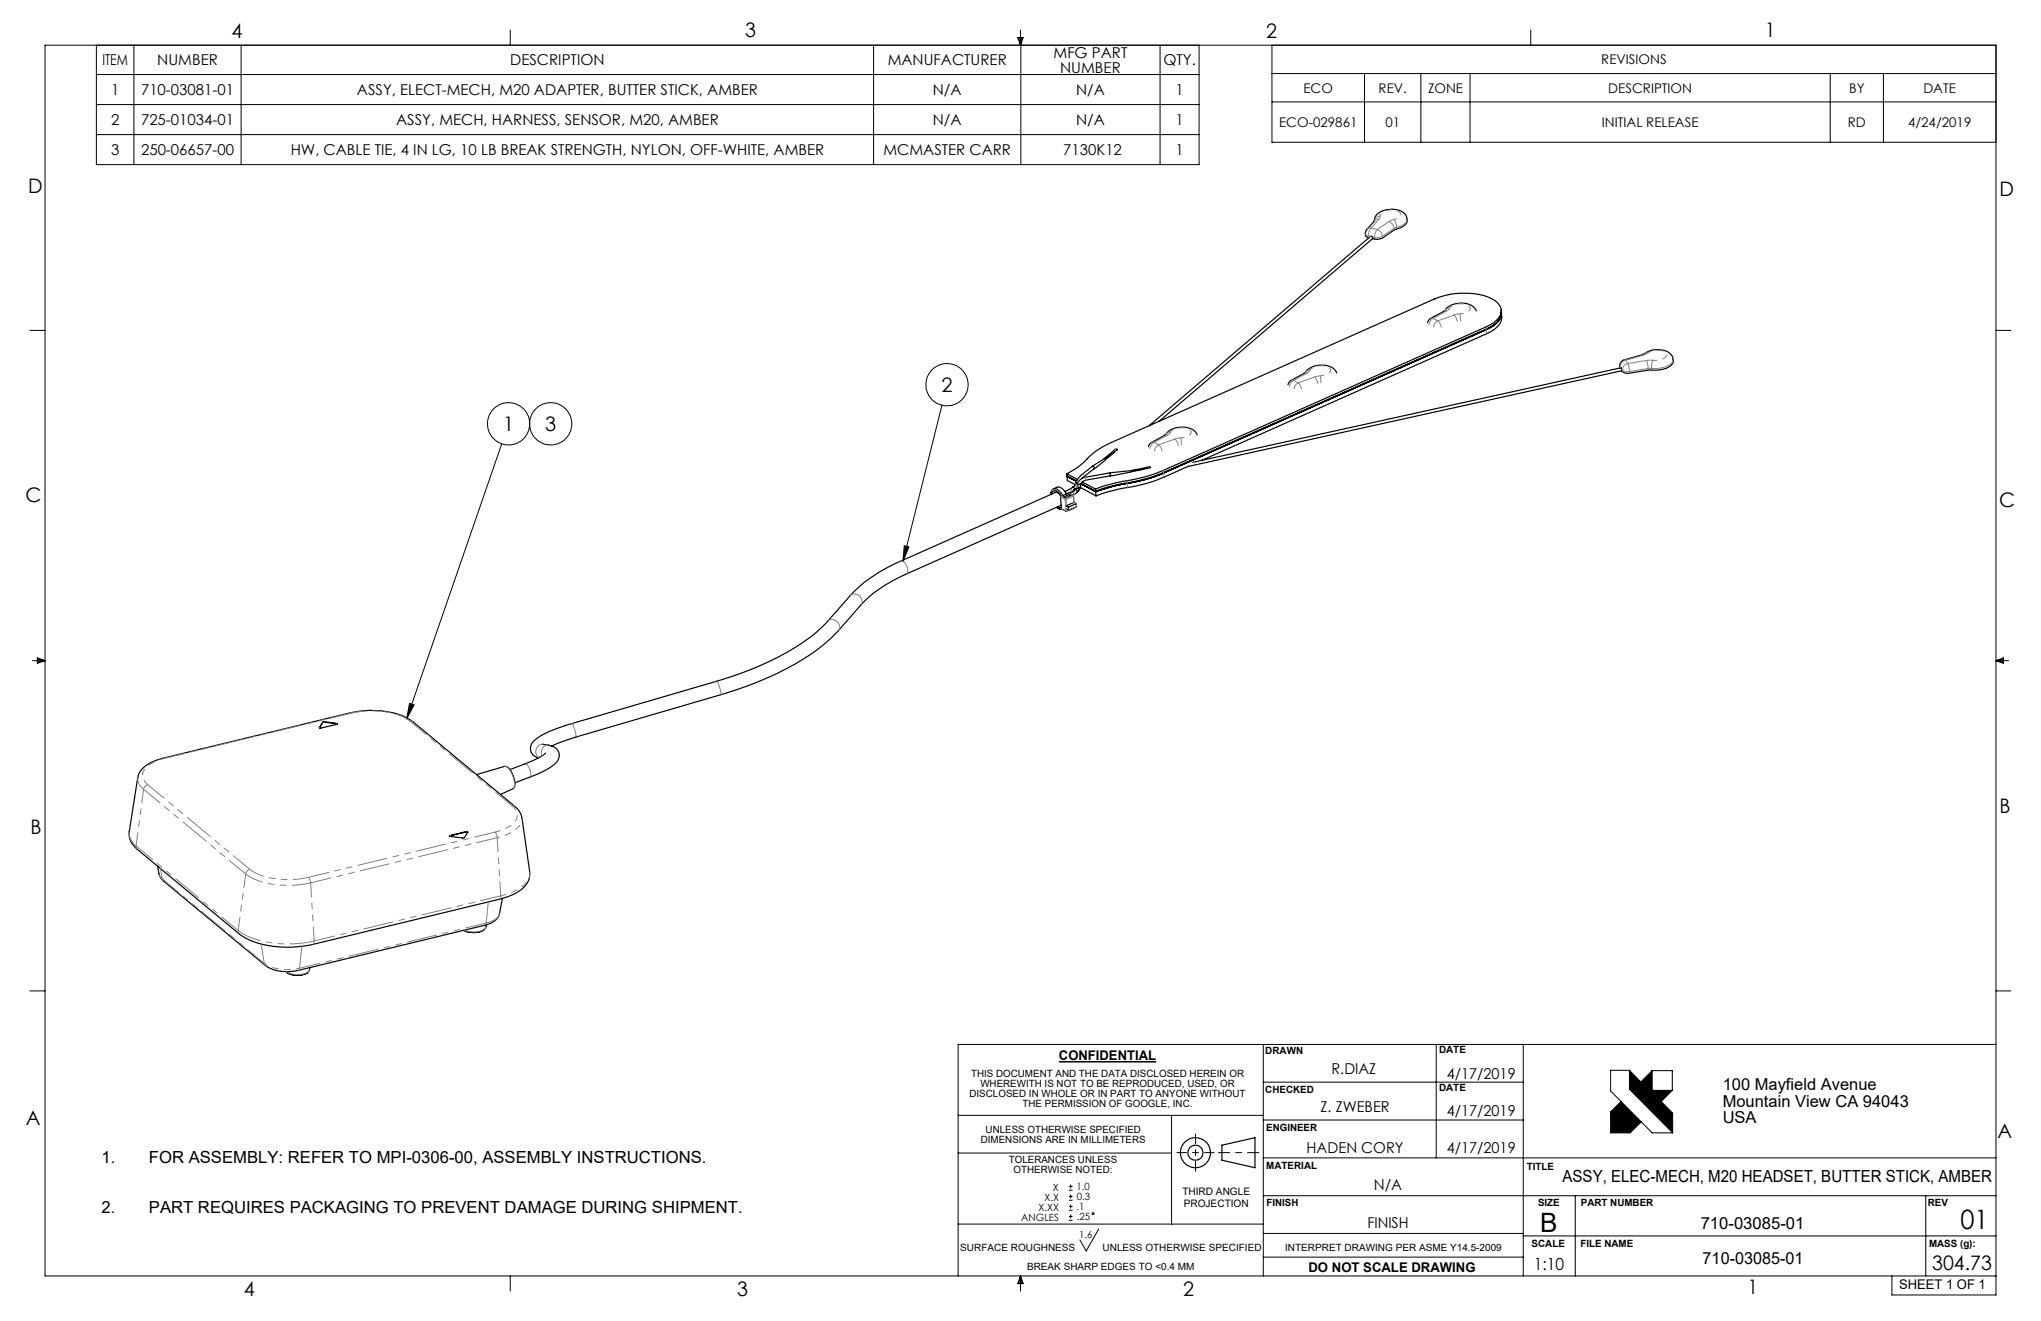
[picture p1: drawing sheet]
<svg xmlns="http://www.w3.org/2000/svg" width="432mm" height="279mm" viewBox="0 0 432 279" stroke-linecap="round" stroke-linejoin="round" font-family="sans-serif">
<g fill="none" stroke="#000" stroke-width=".25">
<path d="M290.4 50.4l-.1-.3-.4-.1-46.8 40M290.4 50.5l-45.2 38.6M290.4 50.4v.1M290.9 46.7l-1.7 1.8-.3 .6a.81 .81 0 0 0 .7 1.2M297.7 46.4a2.29 2.29 0 0 0-2.5-2.1 4.4 4.4 0 0 0-4.2 1.5l-.3 1M297.7 46.4a1.64 1.64 0 0 1-1.5 1.8l-1.2 .4-2.7 1.8a2.46 2.46 0 0 1-1.9 0M276 78.9l-3 1.7-.5 .8M276 78.9l-.1 .1M276.1 78.9a4.4 4.4 0 0 1 6.4-.5l.3 .5M276.1 78.8l-.1 .1M305.5 65.8h.1M305.5 65.8l-2.9 1.5-.3 .4-.3 .6"/>
<path d="M305.6 65.7l-.1 .1M312.3 65.8a3.1 3.1 0 0 0-3.7-1.7 3.5 3.5 0 0 0-3 1.7M317.6 65.6v.5M317.6 66.1a3.5 3.5 0 0 1-2.3 3.2l-69.1 30.7a43.5 43.5 0 0 1-10.4 2.8l-4 1.2M317.6 66.1a3.1 3.1 0 0 1-1.4 3.5l-1.7 1-60.3 26.8M317.6 66.1v-.1a3.5 3.5 0 0 1-2.3 3.1l-69.1 30.8a37.6 37.6 0 0 1-9.5 2.5l-2.6 .7-2.3 .8M343.1 78.4l-.2-.6-90.6 20M343.1 78.4l-91.8 20.3M353.9 76a2.39 2.39 0 0 0-2.7-2 6.6 6.6 0 0 0-3.9 1.1l-3.7 1a1.33 1.33 0 0 0-.9 1.8M354 76a1.3 1.3 0 0 1-.9 1.6 6.8 6.8 0 0 1-4.1 .6l-4.2 .7a1.5 1.5 0 0 1-1.7-.5M231.5 99.2a.33 .33 0 0 0 0-.4 .33 .33 0 0 0-.4-.1l-2.2 1.6a3.3 3.3 0 0 0-1.3 1.8h.6M231.5 99.2l-2.6 2"/>
<path d="M233.6 97l2.3-2h.5l-2.6 2.3M233.8 97.3l-2.3 1.9M235.8 95.6l-4.7 3M239.2 99.8l-4.3 .8M239.5 99.5l3.7-.8 .2 .1-.2 .2-4 .8M241.8 99.3l-7 .7M246.4 92h.1M246.5 92l-3 1.7-.5 .8M246.6 92a4.5 4.5 0 0 1 6.1-.9l.6 .9M246.6 91.9l-.1 .1M251.5 98.6l-5.3 2.3a37.6 37.6 0 0 1-9.5 2.5l-2.5 .7-2.3 .8M222.4 104.2a.84 .84 0 0 1 .4-.8 .84 .84 0 0 1 .9 .1l.8 .7 .3 .6"/>
<path d="M222.5 103.9l-.2 .7M222.5 104.5a.69 .69 0 0 1 1.1-.6l.7 .6 .2 .5h-.1M222.8 103.4a1.55 1.55 0 0 1 2.5 .5l.3 .6M223.5 107.3l.8 .4M223.5 103.9v.2M223.7 107.2l.8 .2M223.8 107.5l.6 .2h.3M224.3 104.5h-.2M224.4 105a1.18 1.18 0 0 0-1.2-.8l-32.7 14.5a31.1 31.1 0 0 0-10.6 7.3l-4.7 5.3a42.2 42.2 0 0 1-16.1 10.2l-6.4 2.3-31.7 9.2a23 23 0 0 0-8 3.6 2.04 2.04 0 0 0-.8 2.2 2.04 2.04 0 0 0 1.7 1.5M224.4 105l.1 2.6 1.1 .6 1.7-.8M224.5 106.9l-32.8 14.5a28 28 0 0 0-9.6 6.6l-4.7 5.3a42.8 42.8 0 0 1-15 10l-4.2 1.8-4.5 1.5-31.9 9.3-3.8 1.3-1.3 .6M225 105.1l1.2-.5 .4 .2-1.2 .5z"/>
<path d="M225.5 107.6l.6 .3M225.7 100.2a16.4 16.4 0 0 0 5.2-4l1.2-1 3-1.6 68.3-30.3a16.4 16.4 0 0 1 11.4-.5 3.5 3.5 0 0 1 2.8 3.1 4.5 4.5 0 0 1-3.2 3.2l-68.3 30.4a37.6 37.6 0 0 1-9.5 2.5l-2.5 .6-2.3 .8M225.7 100.2l2.3 1.2M225.7 100.2v.6M225.7 100.8l2.1 1M225.7 100.8l.1 .8 1.8 1M225.7 100.8v-.2l2.1 1.1M226 107.3l.1 .6M226.1 104.3l1 .5 .1 1.5M226.1 104.3l-1.7 .7M226.2 104.6l.1 .3M227.2 106.3l-1.8 .7 .6 .3"/>
<path d="M227.2 106.3l.5 .2M227.3 103.6l-.1-.4-.2-.2-1.7 1M227.5 103.6v-.1a.45 .45 0 0 1 .4 .6M227.5 103.5a1.9 1.9 0 0 1-1.3 .9M227.6 102.6l-.6 .4M227.7 102.1l-.1 .5M227.7 106.5l-1.7 .8M227.7 106.5v.7l-1.6 .7M227.8 103.2l-.9 .7-.8 .4M227.8 103.2h.1M227.8 103.2l-.3 .3M227.8 103.2a.38 .38 0 0 1 .4 .2 .38 .38 0 0 1 0 .4"/>
<path d="M227.9 104.1l-1 .6M227.9 102.8l-.1 .4M227.9 102.8l.6 .4M227.9 102.8h.1M228 102.5l-.1 .3M228.2 103.8l-.3 .3M228.5 103.2l-.3 .6M228.5 102.4l.1 .1-.2-.1M228.5 103.1l3.4 1.8M228.6 102.5l-.1 .7M228.6 102.3l3.2 1.7M228.7 102.2l-.1 .1a.42 .42 0 0 1-.7 .1"/>
<path d="M228.7 102.2l3.1 1.7M229 102l2.8 1.4M231.8 103.4v.6M231.8 104l.1 .9M231.8 103.9v.1M234.8 100l-5.2 1a2.04 2.04 0 0 0-1.7 1.5M234.8 100l.1 .6M234.9 100.6l-5.2 1-.9 .4-.1 .3M68.3 152.7l.4-.1 2.7 .5-3.6 .9h-.2zM71.4 153.1l-3-.3-.8 1.2M114.7 157.4h.2M114.8 157.4h.1"/>
<path d="M114.9 157.4l1.2 .2M115.4 159.3a11.6 11.6 0 0 1-4.3 2.3l-3.2 1.2M116 157.6h.1M116.1 157.6a2.23 2.23 0 0 1 2.2 1.8 2.23 2.23 0 0 1-1.3 2.5l-1.5 .9-1.8 .9-4.8 1.9M27.4 175.9a3.8 3.8 0 0 0 1.6 3.7l21.6 17.9a17.9 17.9 0 0 0 12.4 2.7l3.2-.5 39.5-9.5a8.5 8.5 0 0 0 6.1-4l.2-.7v-1M29.1 164.4l-1.8 11.6M29.2 164.5a4.3 4.3 0 0 1 2.8-3.3l2.6-.9 39.5-9.5a19 19 0 0 1 12 1.1l1.2 .7 21.6 18a3.6 3.6 0 0 1 1.5 2.4M95.2 176.7l3.4-.8 .4 .1-.9 1.2-2.8-.3-.2-.1zM99 176h-.4l-3.4 .8M106.7 162.1a1.44 1.44 0 0 1 1.6 1.3l.6 1.7a1.46 1.46 0 0 1-.4 1.7l-2.6 1.2M106.8 162.1l-6 1.7M110.4 172.9l1.7 11.6"/>
<path d="M33.3 183.2l.4 1.7M33.7 184.9l.2 .6 .6 .8 21.6 17.9a8.5 8.5 0 0 0 7 1l39.5-9.5a3.8 3.8 0 0 0 3.1-2.4M102.7 196.3a4.1 4.1 0 0 1-4.6 .5 4.7 4.7 0 0 0 4.3-.1M102.8 196.1l-.1 .1M102.8 195.6v.4M106.3 190l-.6 3.3M60.5 205.5l.1 .2a4.6 4.6 0 0 0 4.5 0M65.4 205.4a3.9 3.9 0 0 1-4.5 .4l-.3-.2M65.5 205.1l-.1 .1M65.5 204.6v.5M258.5 242.2l7-1.6v6.4l-7-1.6z"/>
<circle cx="252.9" cy="243.8" r="1.59"/>
<circle cx="252.9" cy="243.8" r="3.2"/>
</g>
<path d="M257.8 243.8h8.5" fill="none" stroke="#000" stroke-width=".21" stroke-dasharray="15.2 1.3 1.3 1.3" stroke-dashoffset="12.9"/>
<path d="M252.9 239.9v7.8M249 243.8h7.9" fill="none" stroke="#000" stroke-width=".21" stroke-dasharray="15.2 1.3 1.3 1.3" stroke-dashoffset="13.2"/>
<g fill="none" stroke="#000" stroke-width=".21">
<path d="M20.4 9.6v25.2h233.3v-25.2M20.4 15.8h233.3M28.3 9.6v25.2M51 9.6v25.2M107.9 6.3v3.3M184.8 9.6v25.2M215.3 7.9h1.2l-.6 1.7zM215.6 7.9l.3 1.7M215.9 6.3v3.3M216 9.6v25.2M216.2 7.9l-.3 1.7M245.4 9.6v25.2"/>
<path d="M269.1 9.6v20.5h153.2M269.1 15.6h153.2M288.7 15.6v14.5M300.6 15.6v14.5M311 15.6v14.5M323.9 6.3v3.3M387.2 15.6v14.5M398.5 15.6v14.5M20.4 22.1h233.3M20.4 28.5h233.3M269.1 21.6h153.2M6.3 69.9h3.2"/>
<path d="M422.3 69.9h3.1M106.2 93.9l-20.2 58.1M199.3 85.7l-8.3 33M191.3 115.4l1 .3-1.3 3zM6.8 139.7h2.7M7.9 139.1l1.6 .6-1.6 .6zM7.9 139.4l1.6 .3M9.5 139.7l-1.6 .3M422.3 139.7h2.6M422.3 139.7l1.6 .3M422.3 139.7l1.6-.6v1.2zM423.9 139.4l-1.6 .3"/>
<path d="M86.6 148.8l1 .3-1.6 2.9zM6.3 209.6h3.2M422.3 209.6h3.1M202.7 235.9h64.6M247.9 235.9v23M267.3 236.9h55M267.3 228.9h55M267.3 220.9v49M303.8 220.9v24M322.3 220.9v49M342.9 233l-2.2 2.2v4.4h4.2l2.3-2.3M344.7 226.4h-4v4.4l8.8 8.8h4.4"/>
<path d="M344.7 226.4v4l9.2 9.2M344.7 226.4l2.4 2.4 2.4-2.4M349.5 226.4h4.3v4.2M349.5 226.4v4.2h4.3M353.8 230.6l-2.4 2.4 2.5 2.4v4.2M422.3 220.9h-219.6v49M202.7 243.9h45.2M202.7 258.9h64.6M226.1 251.7h.8M226.1 250.9h.8M226.1 253.9h.8M226.1 253h.8"/>
<path d="M226.1 256h.8M226.1 255.2h.8M226.1 258.1h.8M226.1 257.3h.8M226.5 250.5v.9M226.5 252.7v.8M226.5 254.8v.8M226.5 256.9v.8M232.4 260l-2.6 4.6-1.3-2.3M267.3 252.9h155M267.3 244.9h155M333.3 252.9v17"/>
<path d="M407.4 252.9v17M107.9 269.9v3.2M215.9 269.9v3.2M215.9 269.9l.6 1.6h-1.2zM215.9 269.9l-.3 1.6M215.9 269.9l.3 1.6M267.3 260.9h55M267.3 265.9h55M322.3 261.4h100M400.3 269.9v4h22v-264.3h-412.8v260.3h412.8"/>
<circle cx="107.6" cy="89.6" r="4.5"/>
<circle cx="116.5" cy="89.6" r="4.5"/>
<circle cx="200.3" cy="81.4" r="4.5"/>
<circle cx="231.3" cy="256.7" r=".19"/>
</g>
<path d="M340.7 235.2v4.4h4.2l2.3-2.3-4.3-4.3zM344.7 226.4v4l9.2 9.2v-4.2l-2.5-2.4 2.4-2.4h-4.3v-4.2l-2.4 2.4z" fill-rule="evenodd" fill="#000"/>
<path d="M224 224.6h20.6" fill="none" stroke="#000" stroke-width=".32"/>
<path d="M86.6 148.8l1 .3-1.6 2.9zM191.3 115.4l1 .3-1.3 3z" fill="#000"/>
<g fill="none" stroke="#808080" stroke-width=".21" stroke-dasharray="6.3 1.3 1.3 1.3 1.3 1.3">
<path d="M289.5 49.9l-.5-.2-.1-.3M289.5 50.2v-.3M289.9 50l-.4-.1M290.1 48.2l1.3 .3M290.1 48.2a2.24 2.24 0 0 0-.6 1.7M290.1 48.2h-.5l-.4 .3M290.8 50.2a2.24 2.24 0 0 1 .6-1.7M290.8 50.2l-.4-.1M290.8 50.5v-.3M291.4 48.5l2.5-1.6M291.7 46.4l-1.6 1.8M291.7 46.4h-.4l-.4 .2"/>
<path d="M291.9 45.7l-.2 .7M291.9 45.7l-.6 .3-.5 .7M292.5 50a1.72 1.72 0 0 0-1.1-1.5M292.5 50l-.8 .2h-.9M292.5 50.3v-.3M293.9 46.9l1-.5M294.9 48.3l-2.4 1.7M294.9 48.3a1.72 1.72 0 0 0-1-1.4M295 48.6l-.1-.3M295.5 48.1l-.2-1-.4-.7M295.5 48.1l-.6 .2M295.5 48.4v-.3"/>
<path d="M297.7 46.3a1.64 1.64 0 0 1-1.5 1.5l-.7 .3M276.5 78.9l-2.8 1.6M276.5 78.9h-.5M277.2 78.3l-.7 .6M277.2 78.3l-.7 .2-.4 .4M278.1 79.7l1.3-.2M303.2 67.3l1 .6M303.2 67.3l-.5 .5-.4 .9M303.2 67.3h-.5M303.3 69.2l.3-.9 .6-.4M304.2 67.9l3.4-1.3M304.9 69.2l-.3-.9-.4-.4"/>
<path d="M306 65.8l-2.8 1.5M306 65.8h-.5M306.7 65.2l-.7 .6M306.7 65.2l-.7 .1-.4 .5M307.6 66.6l1.3-.2M308.3 68l-.3-.9-.4-.5M309 67.8l-.1-1.4M314.4 69.1l.1 .6M314.4 69.6l.1 .1M314.5 70.6v-.9M342.8 77.6l-.1-.2M342.8 77.8v-.2"/>
<path d="M342.9 77.8l-.1-.2M343.3 78.3a1.4 1.4 0 0 1 1.1-1.4M343.3 78.3l-.2-.3M343.3 78.6v-.3M343.9 76.2l.5 .7M343.9 76.2a1.4 1.4 0 0 0-1.1 1.4M343.9 76.2l-.3-.1M344.4 76.9l3.9-.7M344.7 78.6l-.3-1.7M344.7 78.6a1.69 1.69 0 0 1-1.4-.3M344.8 78.9l-.1-.3M347.5 75.2l-3.6 1"/>
<path d="M347.5 75.2l-.2-.1M348.3 76.2h1.4M348.6 74.7l-1.1 .5M348.6 74.7l-.7 .1M348.7 77.9l-4 .7M348.7 77.9l-.4-1.7M348.7 78.3v-.4M349.4 77.9l.1-1 .2-.7M349.4 77.9h-.7M349.4 78.2v-.3M354 76a1.63 1.63 0 0 1-1.5 1.5 6.9 6.9 0 0 1-3.1 .4M236 95v.5"/>
<path d="M243.1 98.7v.3M244.2 93.6l.9 .5M244.2 93.6l-.6 .4-.3 .9M244.2 93.6h-.6M244.2 95.4l.4-.9 .5-.4M245.1 94.1l3.4-1.2M245.9 95.4l-.4-.9-.4-.4M246.1 99.5l.1 .5M246.2 99.9v.1M247 92l-2.8 1.6M247 92h-.5M247.7 91.4l-.7 .6"/>
<path d="M247.7 91.4l-.7 .2-.4 .4M248.5 92.9l1.4-.3M249.3 94.2l-.4-.9-.4-.4M249.9 94.1v-1.5M273.7 80.5l1 .5M273.7 80.5l-.5 .4-.4 .9M273.7 80.5h-.5M273.8 82.3l.3-.9 .6-.4M274.7 81l3.4-1.3M275.4 82.3l-.4-.9-.3-.4M278.8 81.1l-.3-.9-.4-.5M279.5 81l-.1-1.5"/>
<path d="M190.5 118.7h.5M191 118.7a1.87 1.87 0 0 1 .7 2.7M224.3 107.6h.3M224.5 105l.9 .5M224.6 107.6l.9 .5M224.7 104.9a1.52 1.52 0 0 0-2.1-1.2l-.1 .2M225.3 105.6l-.9-.5M225.3 105.6h.2M225.4 105.5l.1 .1M225.4 105.5l-.1 .1M225.4 105.5l1.6-.7M225.4 107l-.1-1.4"/>
<path d="M225.5 108.1v-.5M225.5 108.1h.1M225.5 105.6l.1 1.4M225.7 107.7v.4M225.7 108.1h-.2M225.7 108.1l1.5-.7M225.7 108.1h.1M226.4 103.4l.2 .2v.4M226.9 104.1a.36 .36 0 0 1 .2 .6M227 104.8l.1 .1M227 104.8l-1-.5M227 104.8h.1"/>
<path d="M227.1 104.9l-1.6 .7M227.1 104.9h.1M227.2 106.3l-.1-1.4M227.2 107.4h.1M227.2 107.4v.1M227.7 106.5l-.5-.2M227.7 107.2v-.7M227.7 101.9l.5 .1M227.8 103.1a.31 .31 0 0 0 0-.3 .31 .31 0 0 0-.4-.1M227.8 103.1v-.3l-.2-.2M227.8 103.1l.1-.1M227.9 103l-.1-.2-.2-.2"/>
<path d="M228 102.5l-.3-.1M228.9 100.3a.33 .33 0 0 1 .4 .1 .33 .33 0 0 1 0 .4M229.6 100.9l.1 .7M238.4 101.7l.1 .5M238.5 102.1v.1M238.5 103.1v-.9M246.2 100.9v-.9M175.2 131.3l.5-.3h.5M176.2 131a1.57 1.57 0 0 1 1.2 2.3M179.9 125.9l.6-.3h.4M180.9 125.6a1.57 1.57 0 0 1 1.3 2.3M67.6 153.9h.1"/>
<path d="M68.3 152.8v-.1M68.7 152.7v-.1M71.2 153.1v-.1M74.3 150.8l-.2-.1M86.7 152.5l.7 .1M114.7 159.9a1.54 1.54 0 0 1 1.3-2.3M121 153l.2 .2M121.2 153.2l.6 1.8 .1 .9M151.7 144l.1 .3M151.8 144.3l.6 1.7 .1 .9M28.8 178.9l.2 .7M28.8 178.9a3.3 3.3 0 0 1-1.4-2.9"/>
<path d="M30.4 166.9a2.76 2.76 0 0 1-1.2-2.5M31.3 166a1.22 1.22 0 0 0-.9 .9M34.9 160.4l-.3-.1M95.3 176.8v-.1M98.6 176v-.1M104.7 176l.3 .5 .2 .7M106.9 162.1h-.1M108.3 170.4l.7 .2M108.5 166.8a2.53 2.53 0 0 0 0-2.7l-.3-.6a2.36 2.36 0 0 0-1.3-1.4M111.1 161.6l.4 .1M111.5 161.7a2.34 2.34 0 0 1 .6 2.7M114 160.2a1.53 1.53 0 0 1-.6-1.7 1.53 1.53 0 0 1 1.4-1.1"/>
<path d="M33.7 184.9l.6 1M34 183.7l.3 2.2M34.3 185.9l.2 .4M50.4 196.8l.2 .7M52.9 183.9a1.22 1.22 0 0 0-.9 1M55.2 199.6l.7 4.2M65.2 185.6l.4 .4 .1 .7M66.5 199l-.1 .5-.2 .2M98.3 196.7a4.5 4.5 0 0 0 4.4-.4l.1-.3M102.6 195.7l.2-.5M102.8 195.2a3.7 3.7 0 0 0 2.9-1.9M103.3 190.7l-.5 4.5"/>
<path d="M105.9 189.5v.5l-.2 .2M55.9 203.8l.2 .4M60.6 205.5a4.3 4.3 0 0 0 4.8-.2l.1-.2M63.1 205.2l.3-.4M63.9 200.1l-.5 4.7"/>
</g>
<path d="M349.7 76.2a2.85 2.85 0 0 0 2.9-1 1.07 1.07 0 0 0-1.1-1 4 4 0 0 0-2.9 .5" fill="none" stroke="#808080" stroke-width=".21" stroke-dasharray="6.3 1.3 1.3 1.3 1.3 1.3" stroke-dashoffset="5.5"/>
<path d="M294.9 46.4a1.27 1.27 0 0 0 1.4-1.4 3.3 3.3 0 0 0-4.3 .4l-.1 .3M110.4 172.9a3.1 3.1 0 0 1-2 3l-2 .9-1.2 .4" fill="none" stroke="#808080" stroke-width=".21" stroke-dasharray="6.3 1.3 1.3 1.3 1.3 1.3" stroke-dashoffset="5.9"/>
<path d="M279.4 79.5a2.41 2.41 0 0 0 2.2-1.1 1.19 1.19 0 0 0-1.3-1 3.2 3.2 0 0 0-3.1 .9M308.9 66.4a2.41 2.41 0 0 0 2.2-1.1 1.19 1.19 0 0 0-1.3-1 3.2 3.2 0 0 0-3.1 .9M249.9 92.6a2.41 2.41 0 0 0 2.1-1.1 1.19 1.19 0 0 0-1.2-1 3.2 3.2 0 0 0-3.1 .9M55.9 203.8a9.7 9.7 0 0 0 7.5 1" fill="none" stroke="#808080" stroke-width=".21" stroke-dasharray="6.3 1.3 1.3 1.3 1.3 1.3" stroke-dashoffset="5.7"/>
<path d="M30.4 166.9l-1.6 12M52 184.9l-1.6 11.9" fill="none" stroke="#808080" stroke-width=".21" stroke-dasharray="6.3 1.3 1.3 1.3 1.3 1.3" stroke-dashoffset="3.5"/>
<path d="M65.7 186.7a19.2 19.2 0 0 1-12.9-1.3l-.8-.5" fill="none" stroke="#808080" stroke-width=".21" stroke-dasharray="6.3 1.3 1.3 1.3 1.3 1.3" stroke-dashoffset="2.4"/>
<path d="M105.2 177.2l.7 12.3M65.7 186.7l.8 12.3" fill="none" stroke="#808080" stroke-width=".21" stroke-dasharray="6.3 1.3 1.3 1.3 1.3 1.3" stroke-dashoffset="3.4"/>
<path d="M66.5 199a23.4 23.4 0 0 1-14.3-1l-1.8-1.2" fill="none" stroke="#808080" stroke-width=".21" stroke-dasharray="6.3 1.3 1.3 1.3 1.3 1.3" stroke-dashoffset="1.2"/>
<path d="M74.3 150.8a17.3 17.3 0 0 1 11.7 1.2l.7 .5M65.2 185.6a17.3 17.3 0 0 1-11.6-1.2l-.7-.5" fill="none" stroke="#808080" stroke-width=".21" stroke-dasharray="6.3 1.3 1.3 1.3 1.3 1.3" stroke-dashoffset="3.1"/>
<path d="M86.7 152.5l21.6 17.9M34.3 185.9l21.6 17.9M50.4 196.8l-21.6-17.9M52 184.9l-21.6-18M52.9 183.9l-21.6-17.9" fill="none" stroke="#808080" stroke-width=".21" stroke-dasharray="6.3 1.3 1.3 1.3 1.3 1.3" stroke-dashoffset="1.8"/>
<path d="M31.3 166a2.31 2.31 0 0 1-.1-4 9.2 9.2 0 0 1 3.7-1.6M108.3 170.4a2.31 2.31 0 0 1 0 4 9.2 9.2 0 0 1-3.6 1.6M112.1 184.5a3.9 3.9 0 0 1-2.6 3.6l-2.2 1-1.4 .4" fill="none" stroke="#808080" stroke-width=".21" stroke-dasharray="6.3 1.3 1.3 1.3 1.3 1.3" stroke-dashoffset="5.2"/>
<path d="M34.9 160.4l39.4-9.6M104.7 176l-39.5 9.6M105.2 177.2l-39.5 9.5M105.9 189.5l-39.4 9.5M63.4 204.8l39.4-9.6" fill="none" stroke="#808080" stroke-width=".21" stroke-dasharray="6.3 1.3 1.3 1.3 1.3 1.3" stroke-dashoffset="1.9"/>
<g font-size="5.6">
<text x="325.9" y="260.6">B</text>
<text x="414.8" y="260">01</text>
</g>
<g font-size="4.2">
<text x="49" y="8.1">4</text>
<text x="157.6" y="7.8">3</text>
<text x="267.9" y="8.1">2</text>
<text x="373.5" y="7.7">1</text>
<text x="6" y="40.7">D</text>
<text x="423" y="41.5">D</text>
<text x="199.2" y="82.9">2</text>
<text x="106.4" y="91.1">1</text>
<text x="115.3" y="91.1">3</text>
<text x="5.4" y="106.2">C</text>
<text x="422.9" y="107.2">C</text>
<text x="423" y="172.1">B</text>
<text x="6.5" y="176.3">B</text>
<text x="5.5" y="238">A</text>
<text x="422.6" y="240.8">A</text>
<text x="408.8" y="268.7">304.73</text>
<text x="51.6" y="274.1">4</text>
<text x="155.9" y="274.2">3</text>
<text x="250.3" y="274.2">2</text>
<text x="369.8" y="273.8">1</text>
</g>
<g font-size="3.5">
<text x="364.5" y="230.5">100 Mayfield Avenue</text>
<text x="364.5" y="234.1">Mountain View CA 94043</text>
<text x="364.5" y="237.6">USA</text>
<text x="21.5" y="246">1.</text>
<text x="31.5" y="246">FOR ASSEMBLY: REFER TO MPI-0306-00, ASSEMBLY INSTRUCTIONS.</text>
<text x="330.6" y="249.9">ASSY, ELEC-MECH, M20 HEADSET, BUTTER STICK, AMBER</text>
<text x="21.5" y="256.6">2.</text>
<text x="31.5" y="256.6">PART REQUIRES PACKAGING TO PREVENT DAMAGE DURING SHIPMENT.</text>
<text x="359.8" y="259.9">710-03085-01</text>
<text x="324.5" y="268.7">1:10</text>
<text x="360.2" y="267.3">710-03085-01</text>
</g>
<g font-size="3.2">
<text x="21.7" y="13.8">ITEM</text>
<text x="33.3" y="13.8">NUMBER</text>
<text x="107.9" y="13.8">DESCRIPTION</text>
<text x="187.8" y="13.8">MANUFACTURER</text>
<text x="222.9" y="12.3">MFG PART</text>
<text x="224.3" y="15.4">NUMBER</text>
<text x="246.1" y="13.8">QTY.</text>
<text x="23.5" y="20.1">1</text>
<text x="29.8" y="20.1">710-03081-01</text>
<text x="75.5" y="20.1">ASSY, ELECT-MECH, M20 ADAPTER, BUTTER STICK, AMBER</text>
<text x="197.4" y="20.1">N/A</text>
<text x="227.7" y="20.1">N/A</text>
<text x="248.7" y="20.1">1</text>
<text x="23.5" y="26.5">2</text>
<text x="29.8" y="26.5">725-01034-01</text>
<text x="83.8" y="26.5">ASSY, MECH, HARNESS, SENSOR, M20, AMBER</text>
<text x="197.4" y="26.5">N/A</text>
<text x="227.7" y="26.5">N/A</text>
<text x="248.7" y="26.5">1</text>
<text x="23.5" y="32.8">3</text>
<text x="29.8" y="32.8">250-06657-00</text>
<text x="61.5" y="32.8">HW, CABLE TIE, 4 IN LG, 10 LB BREAK STRENGTH, NYLON, OFF-WHITE, AMBER</text>
<text x="186.9" y="32.8">MCMASTER CARR</text>
<text x="224.9" y="32.8">7130K12</text>
<text x="248.7" y="32.8">1</text>
<text x="281.7" y="227.1">R.DIAZ</text>
<text x="306.1" y="228.2">4/17/2019</text>
<text x="279.4" y="235.2">Z. ZWEBER</text>
<text x="306.1" y="236.1">4/17/2019</text>
<text x="276.4" y="244">HADEN CORY</text>
<text x="306.1" y="244">4/17/2019</text>
<text x="290.7" y="251.6">N/A</text>
<text x="289.3" y="259.8">FINISH</text>
</g>
<g font-size="2.8">
<text x="338.8" y="13.6">REVISIONS</text>
<text x="275.8" y="19.6">ECO</text>
<text x="291.7" y="19.6">REV.</text>
<text x="302.1" y="19.6">ZONE</text>
<text x="340.3" y="19.6">DESCRIPTION</text>
<text x="391.2" y="19.6">BY</text>
<text x="406.9" y="19.6">DATE</text>
<text x="270.6" y="26.9">ECO-029861</text>
<text x="293.1" y="26.9">01</text>
<text x="338.9" y="26.9">INITIAL RELEASE</text>
<text x="390.9" y="26.9">RD</text>
<text x="403.7" y="26.9">4/24/2019</text>
<text x="224" y="224.3">CONFIDENTIAL</text>
<text x="276.8" y="269">DO NOT SCALE DRAWING</text>
<text x="401.8" y="272.7">SHEET 1 OF 1</text>
</g>
<g font-size="2.2">
<text x="250.1" y="252.7">THIRD ANGLE</text>
<text x="250.4" y="255.3">PROJECTION</text>
</g>
<g font-size="2.1">
<text x="205.4" y="227.9">THIS DOCUMENT AND THE DATA DISCLOSED HEREIN OR</text>
<text x="267.7" y="223">DRAWN</text>
<text x="304.5" y="222.8">DATE</text>
<text x="205.1" y="232.1">DISCLOSED IN WHOLE OR IN PART TO ANYONE WITHOUT</text>
<text x="207.4" y="230">WHEREWITH IS NOT TO BE REPRODUCED, USED, OR</text>
<text x="267.7" y="231.1">CHECKED</text>
<text x="304.5" y="230.8">DATE</text>
<text x="208.5" y="239.6">UNLESS OTHERWISE SPECIFIED</text>
<text x="216.3" y="234.2">THE PERMISSION OF GOOGLE, INC.</text>
<text x="267.9" y="239.2">ENGINEER</text>
<text x="207.5" y="241.7">DIMENSIONS ARE IN MILLIMETERS</text>
<text x="213.4" y="246">TOLERANCES UNLESS</text>
<text x="214.4" y="248.1">OTHERWISE NOTED:</text>
<text x="222.8" y="251.8">X</text>
<text x="227.8" y="251.7">1.0</text>
<text x="267.9" y="247.1">MATERIAL</text>
<text x="323" y="247.4">TITLE</text>
<text x="219.7" y="256">X.XX</text>
<text x="221" y="253.9">X.X</text>
<text x="227.8" y="256">.1</text>
<text x="227.8" y="253.8">0.3</text>
<text x="267.9" y="255.1">FINISH</text>
<text x="325.4" y="255">SIZE</text>
<text x="334.4" y="255">PART NUMBER</text>
<text x="407.9" y="255">REV</text>
<text x="216.1" y="258.2">ANGLES</text>
<text x="227.8" y="258.1">.25</text>
<text x="228.3" y="261.8">1.6</text>
<text x="324" y="263.7">SCALE</text>
<text x="334.4" y="263.7">FILE NAME</text>
<text x="408.1" y="263.7">MASS (g):</text>
<text x="203.2" y="264.5">SURFACE ROUGHNESS</text>
<text x="217.3" y="268.6">BREAK SHARP EDGES TO &lt;0.4 MM</text>
<text x="233.3" y="264.5">UNLESS OTHERWISE SPECIFIED</text>
<text x="271.9" y="264.5">INTERPRET DRAWING PER ASME Y14.5-2009</text>
</g>
</svg>
